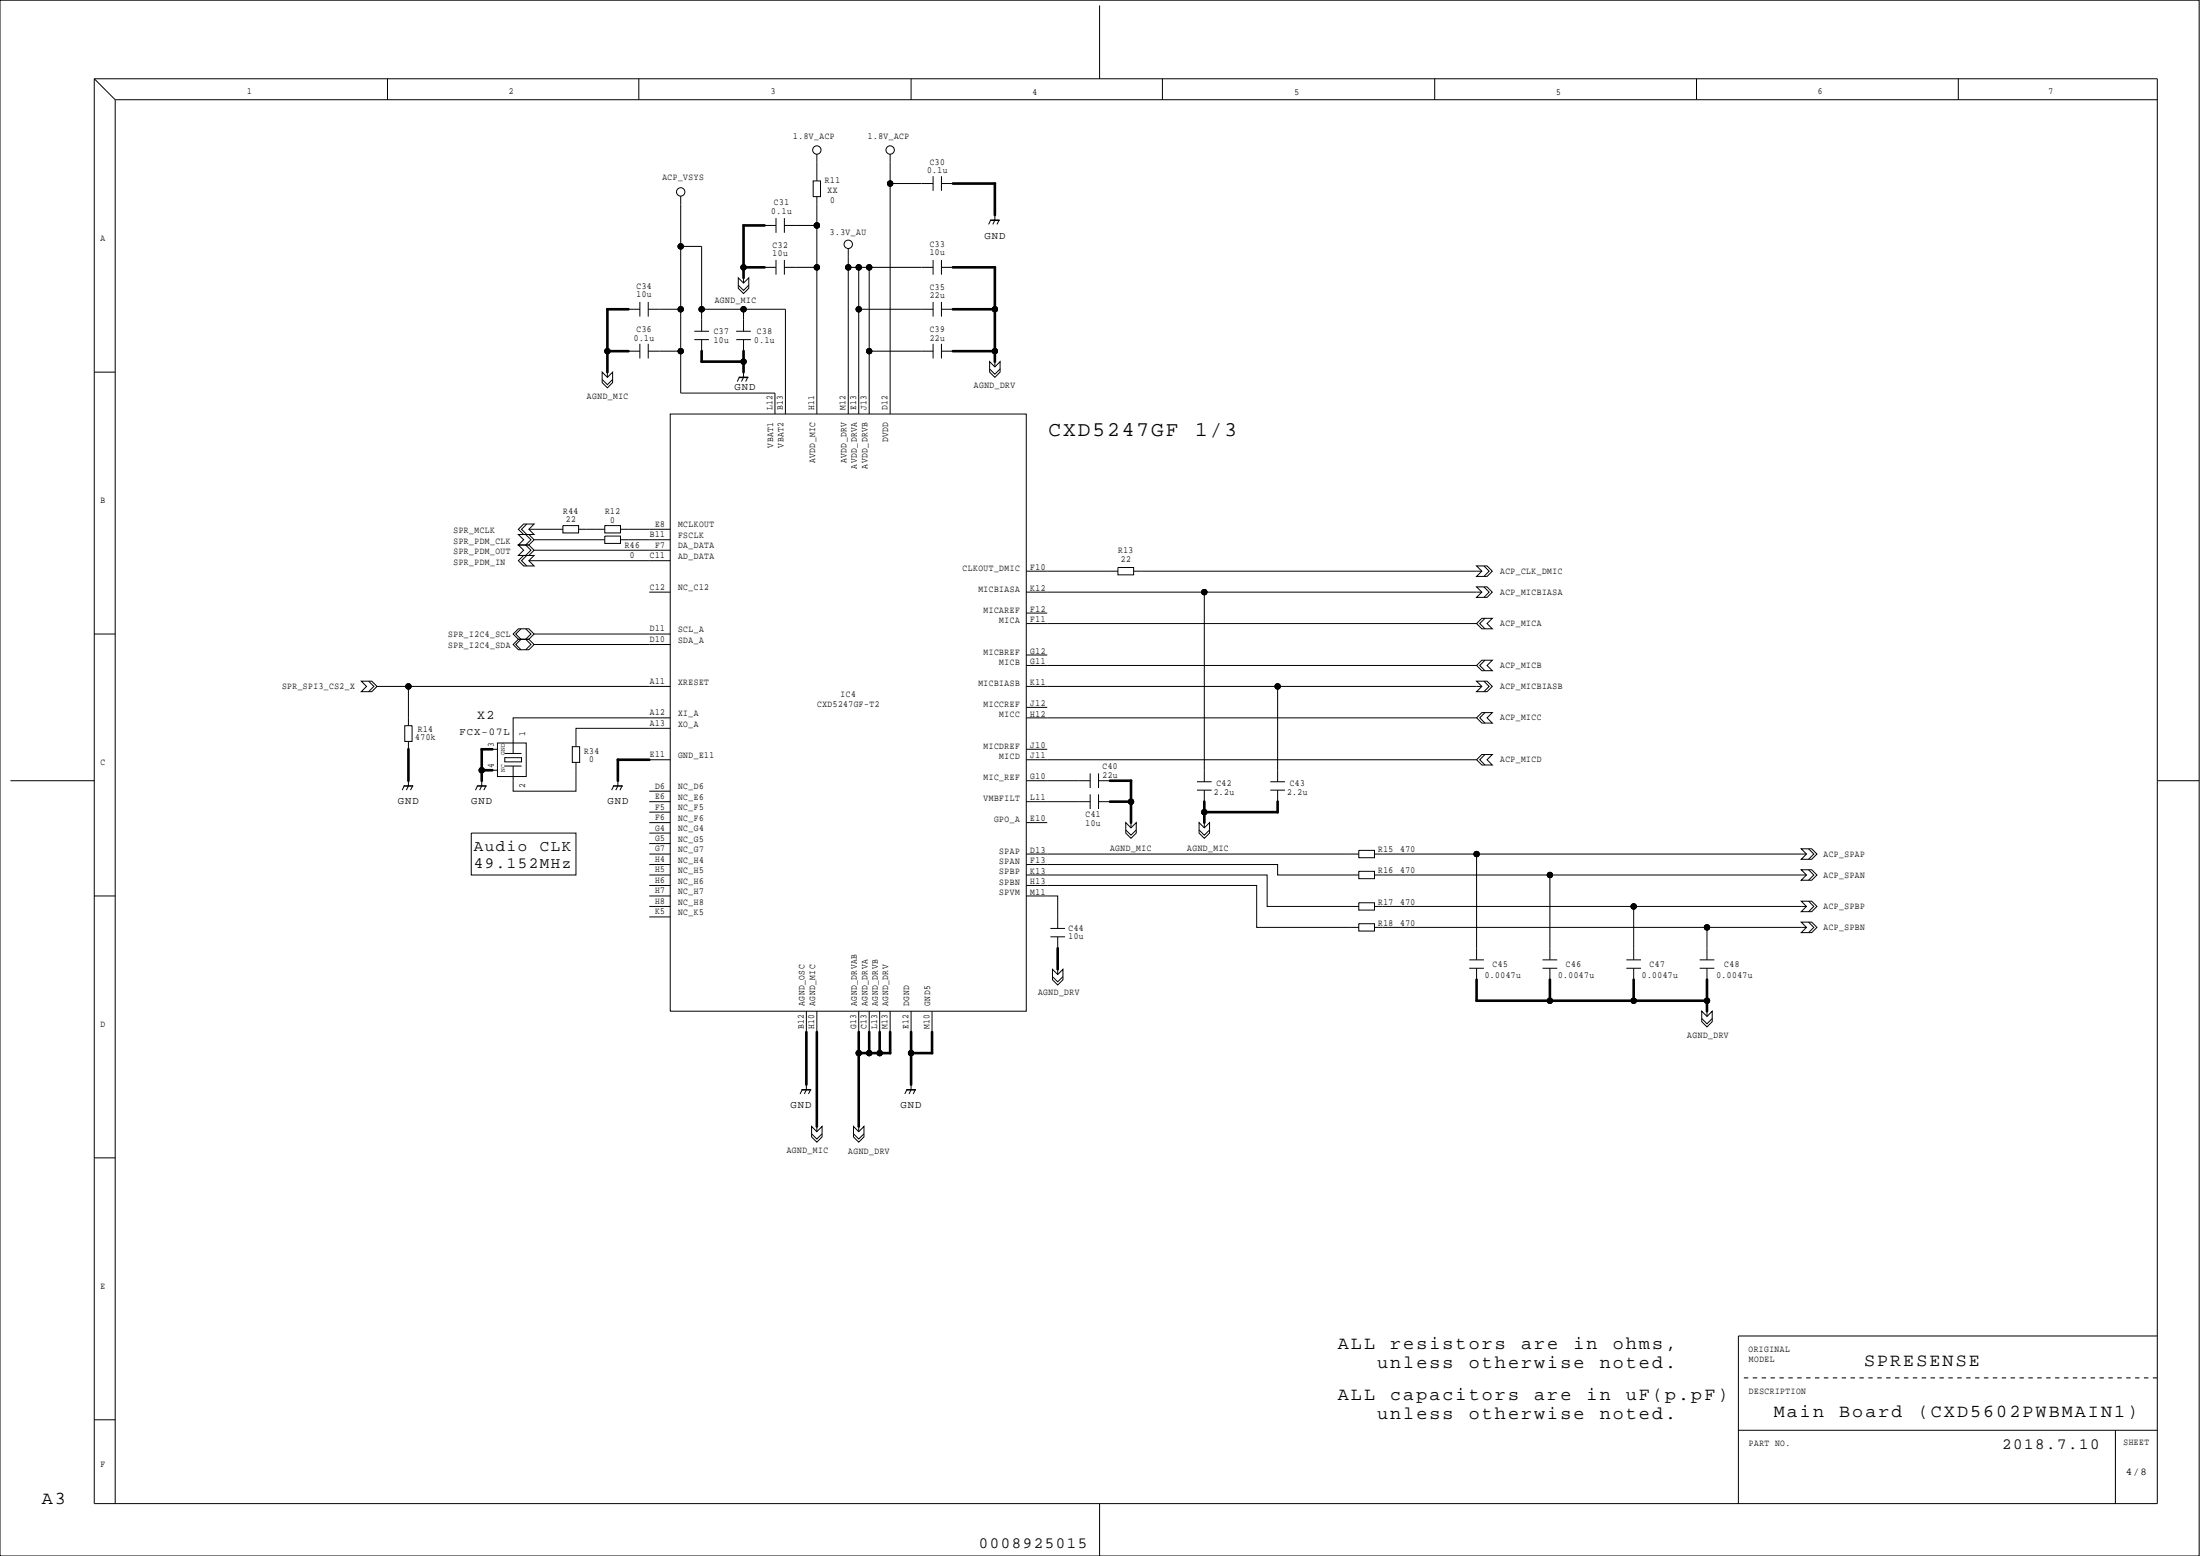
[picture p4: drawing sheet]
<svg xmlns="http://www.w3.org/2000/svg" width="420mm" height="297mm" viewBox="0 0 420 297" stroke-linecap="round" stroke-linejoin="round" font-family="sans-serif">
<g fill="none" stroke="#000" stroke-width=".19">
<path d="M0 0h420v297h-420zM18 15h394v272h-394zM18 15l4 4M22 19h390M22 19v268M74 15v4M122 15v4M174 15v4M210 1v14M222 15v4M274 15v4M324 15v4"/>
<path d="M374 15v4M130 37.4v37.6h18v4M155.3 34.5h1.4v3h-1.4zM156 29.4v5.1M156 37.5v41.5M170 35h8.2M170 29.4v49.6M178.2 33.6v2.8M179.8 35h2.2M179.8 33.6v2.8M120 59h2.2M122.2 57.6v2.8"/>
<path d="M123.8 57.6v2.8M123.8 59h6.2M130 47h4v16.2M134 59h16v20M141 54.4l1 1 1-1M141 53l1 1 1-1v2l-1 1-1-1zM142 53v1M142 59v4.2M146 43h2.2M146 51h2.2M148.2 41.6v2.8M148.2 49.6v2.8"/>
<path d="M149.8 43h6.2M149.8 41.6v2.8M149.8 49.6v2.8M149.8 51h6.2M162 47.4v31.6M162 51h16.2M164 59h14.2M164 51v28M166 51v28M178.2 49.6v2.8M178.2 57.6v2.8M179.8 49.6v2.8"/>
<path d="M179.8 57.6v2.8M179.8 59h2.2M179.8 51h2.2M189.2 42l-.4 .8M190 41v1l-.4 .8M190.8 42l-.4 .8M18 71h4M115 72.4l1 1 1-1M115 71l1 1 1-1v2l-1 1-1-1zM116 71v1M120 67h2.2M122.2 65.6v2.8"/>
<path d="M123.8 67h6.2M123.8 65.6v2.8M128 79h68v114h-68zM132.6 63.2h2.8M132.6 64.8h2.8M134 64.8v2.2M140.6 64.8h2.8M140.6 63.2h2.8M141.2 72l-.4 .8M142 71v1l-.4 .8M142 64.8v2.2M142.8 72l-.4 .8"/>
<path d="M166 67h12.2M178.2 65.6v2.8M179.8 65.6v2.8M179.8 67h2.2M189 70.4l1 1 1-1M189 69l1 1 1-1v2l-1 1-1-1zM190 69v1M99 102h2l1 1-1 1h-2l1-1zM99 104h2l1 1-1 1h-2l1-1zM99 107l1-1h2l-1 1 1 1h-2zM100 100h2l-1 1 1 1h-2l-1-1zM100.4 102l1 1-1 1 1 1-1 1"/>
<path d="M100.6 100l-1 1 1 1M100.6 106l-1 1 1 1M101 101h6.5M101 107h27M102 105h26M102 103h13.5M107.5 100.3h3v1.4h-3zM110.5 101h5M115.5 100.3h3v1.4h-3zM115.5 102.3h3v1.4h-3zM118.5 101h9.5M118.5 103h9.5"/>
<path d="M124 113h4M196 109h17.5M196 113h87M196 117h4M196 119h86M213.5 108.3h3v1.4h-3zM216.5 109h66.5M230 113v36.2M282 108h2l1 1-1 1h-2l1-1zM282 112h2l1 1-1 1h-2l1-1zM282 119l1-1h2l-1 1 1 1h-2zM283.4 108l1 1-1 1"/>
<path d="M283.4 112l1 1-1 1M283.6 118l-1 1 1 1M18 121h4M69 130h2l1 1-1 1h-2l1-1zM70.4 130l1 1-1 1M72 131h56M77.3 138.5h1.4v3h-1.4zM78 131v7.5M99 122h2l1 1-1 1h-2l-1-1zM99 120h2l1 1-1 1h-2l-1-1zM99.5 120l-1 1 1 1-1 1 1 1M100.4 120l1 1-1 1 1 1-1 1"/>
<path d="M102 121h26M102 123h26M128 139h-18v3.5M128 137h-30v6.8M196 131h87M196 125h4M196 127h86M196 135h4M196 137h86M244 131v18.2M282 130h2l1 1-1 1h-2l1-1zM282 137l1-1h2l-1 1 1 1h-2z"/>
<path d="M282 127l1-1h2l-1 1 1 1h-2zM283.4 130l1 1-1 1M283.6 136l-1 1 1 1M283.6 126l-1 1 1 1M2 149h16M77.2 150l-.4 .8M78 149v1l-.4 .8M78 141.5v1.5M78.8 150l-.4 .8M90 159h20v8h-20zM91.2 150l-.4 .8M92 149v1l-.4 .8"/>
<path d="M92.8 150l-.4 .8M94 147h1M94 143h1M95 141.8h5.5v6.4h-5.5zM96.4 144.6h3.2v.8h-3.2zM96.4 146.2h3.2M96.4 143.8h3.2M109.3 142.5h1.4v3h-1.4zM110 145.5v5.5h-12v-4.8M117.2 150l-.4 .8M118 149v1l-.4 .8M118.8 150l-.4 .8"/>
<path d="M124 153h4M124 145h4M124 157h4M124 159h4M124 155h4M124 151h4M196 149h12.2M196 153h12.2M196 143h4M196 145h86M196 157h4M208.2 147.6v2.8"/>
<path d="M208.2 151.6v2.8M209.8 149h2.2M209.8 153h2.2M209.8 147.6v2.8M209.8 151.6v2.8M215 158.4l1 1 1-1M215 157l1 1 1-1v2l-1 1-1-1zM216 157v1M228.6 149.2h2.8M228.6 150.8h2.8M229 157l1 1 1-1v2l-1 1-1-1zM229 158.4l1 1 1-1"/>
<path d="M230 150.8v2.2M230 157v1M242.6 149.2h2.8M242.6 150.8h2.8M244 150.8v2.2M282 145l1-1h2l-1 1 1 1h-2zM283.6 144l-1 1 1 1M412 149h8M18 171h4M124 171h4M124 163h4M124 167h4"/>
<path d="M124 173h4M124 165h4M124 169h4M124 175h4M124 161h4M196 165h48v2h15.5M196 171h6v6.2M196 167h46v6h17.5M196 169h44v8h19.5M196 163h63.5M200.6 178.8h2.8M200.6 177.2h2.8"/>
<path d="M202 178.8v2.2M259.5 176.3h3v1.4h-3zM259.5 172.3h3v1.4h-3zM259.5 162.3h3v1.4h-3zM259.5 166.3h3v1.4h-3zM262.5 163h82.5M262.5 167h82.5M262.5 173h82.5M262.5 177h82.5M282 163v20.2M296 167v16.2M312 173v10.2"/>
<path d="M326 177v6.2M344 162h2l1 1-1 1h-2l1-1zM344 166h2l1 1-1 1h-2l1-1zM344 172h2l1 1-1 1h-2l1-1zM344 176h2l1 1-1 1h-2l1-1zM345.4 162l1 1-1 1M345.4 166l1 1-1 1M345.4 172l1 1-1 1M345.4 176l1 1-1 1M154 193v4M156 193v4M164 193v4"/>
<path d="M166 193v4M168 193v4M170 193v4M174 193v4M178 193v4M201 186.4l1 1 1-1M201 185l1 1 1-1v2l-1 1-1-1zM202 185v1M280.6 184.8h2.8M280.6 183.2h2.8M282 184.8v2.2M294.6 184.8h2.8"/>
<path d="M294.6 183.2h2.8M296 184.8v2.2M310.6 184.8h2.8M310.6 183.2h2.8M312 184.8v2.2M324.6 183.2h2.8M324.6 184.8h2.8M325 194.4l1 1 1-1M325 193l1 1 1-1v2l-1 1-1-1zM326 184.8v2.2M326 193v1M153.2 208l-.4 .8"/>
<path d="M154 207v1l-.4 .8M154.8 208l-.4 .8M155 216.4l1 1 1-1M155 215l1 1 1-1v2l-1 1-1-1zM156 215v1M163 216.4l1 1 1-1M163 215l1 1 1-1v2l-1 1-1-1zM164 215v1M173.2 208l-.4 .8M174 207v1l-.4 .8M174.8 208l-.4 .8M18 221h4"/>
<path d="M412 255h-80v32M18 271h4M332 273h80M333 263h.9M334.7 263h.9M336.4 263h.9M338.1 263h.9M339.8 263h.9M341.5 263h.9M343.2 263h.9M344.9 263h.9M346.6 263h.9"/>
<path d="M348.3 263h.9M350 263h.9M351.7 263h.9M353.4 263h.9M355.1 263h.9M356.8 263h.9M358.5 263h.9M360.2 263h.9M361.9 263h.9M363.6 263h.9M365.3 263h.9M367 263h.9"/>
<path d="M368.7 263h.9M370.4 263h.8M372.1 263h.8M373.8 263h.8M375.5 263h.8M377.2 263h.8M378.9 263h.8M380.6 263h.8M382.3 263h.8M384 263h.8M385.7 263h.8M387.4 263h.8"/>
<path d="M389.1 263h.8M390.8 263h.8M392.5 263h.8M394.2 263h.8M395.9 263h.8M397.6 263h.8M399.3 263h.8M401 263h.8M402.7 263h.8M404 273v14M404.4 263h.8M406.1 263h.8"/>
<path d="M407.8 263h.8M409.5 263h.8M411.2 263h.8M210 287v10"/>
<circle cx="130" cy="36.6" r=".8"/>
<circle cx="156" cy="28.6" r=".8"/>
<circle cx="170" cy="28.6" r=".8"/>
<circle cx="162" cy="46.6" r=".8"/>
</g>
<g fill="#000">
<path d="M181.8 34.9l.2-.1h8l.3 .2-.3 .3h-8l-.2-.1zM189.8 34.9l.2-.1 .3 .2v6l-.3 .3-.2-.3zM115.8 58.9l.3-.1 .2 .2v8l-.3 .3-.2-.3zM115.8 58.9l.2-.1h4l.3 .2-.3 .3h-4l-.2-.1zM141.8 42.9l.2-.1 .3 .2v8l-.3 .3-.2-.3zM141.8 50.9l.3-.1 .2 .2v2l-.3 .3-.2-.3zM141.9 50.8h4.1l.3 .2-.3 .3h-4l-.2-.1zM141.9 42.8h4.1l.3 .2-.3 .3h-4l-.2-.1zM181.9 58.8h8.1l.3 .2-.3 .3h-8l-.2-.3zM181.9 50.8h8.1l.3 .2-.3 .3h-8l-.2-.3zM189.1 41.9h1.7l.2 .1-.2 .2h-1.6l-.1-.2zM189.8 50.9l.3-.1 .2 .2v8l-.3 .3-.2-.3z"/>
<path d="M189.8 58.9l.3-.1 .2 .2v8l-.3 .3-.2-.3zM115.9 66.8h.2l.2 .2v4l-.3 .3-.2-.3v-4zM115.8 66.9l.2-.1h4l.3 .2-.3 .3h-4l-.2-.1zM133.9 66.8h.2l.2 .2v2l-.3 .3-.2-.3v-2zM133.8 68.9l.2-.1h8l.3 .2-.3 .3h-8l-.2-.1zM141.1 71.9h1.7l.2 .1-.2 .2h-1.6l-.1-.2zM141.8 68.9l.2-.1 .3 .2v2l-.3 .3-.2-.3zM141.9 66.8h.2l.2 .2v2l-.3 .3-.2-.3v-2zM181.9 66.8h8.1l.3 .2-.3 .3h-8l-.2-.3zM189.9 66.8h.2l.2 .2v2l-.3 .3-.2-.3v-2zM77.1 150l1.7-.1 .2 .1-.2 .2h-1.6zM77.9 142.8h.2l.2 .2v6l-.3 .3-.2-.3v-6z"/>
<path d="M91.1 150l1.7-.1 .2 .1-.2 .2h-1.6zM91.9 142.8h.2l.2 .2v4l-.3 .3-.2-.3v-4zM91.8 146.9l.3-.1 .2 .2v2l-.3 .3-.2-.3zM91.8 142.9l.2-.1h2l.3 .2-.3 .3h-2l-.2-.1zM91.9 146.8h2.1l.3 .2-.3 .3h-2l-.2-.3zM117.1 150l1.7-.1 .2 .1-.2 .2h-1.6zM117.9 144.8h.2l.2 .2v4l-.3 .3-.2-.3v-4zM117.8 144.9l.2-.1h6l.3 .2-.3 .3h-6l-.2-.1zM211.8 152.9l.2-.1h4l.3 .2-.3 .3h-4l-.2-.1zM211.8 148.9l.2-.1h4l.3 .2-.3 .3h-4l-.2-.1zM215.8 152.9l.2-.1 .3 .2v4l-.3 .3-.2-.3zM215.8 148.9l.3-.1 .2 .2v4l-.3 .3-.2-.3z"/>
<path d="M229.8 152.9l.2-.1 .3 .2v2l-.3 .3-.2-.3zM229.8 154.9l.3-.1 .2 .2v2l-.3 .3-.2-.3zM229.9 154.8h14.1l.3 .2-.3 .3h-14l-.2-.3zM243.8 152.9l.2-.1 .3 .2v2l-.3 .3-.2-.3zM153.8 196.9l.3-.1 .2 .2v10l-.3 .3-.2-.3zM155.8 196.9l.3-.1 .2 .2v18l-.3 .3-.2-.3zM163.8 196.9l.3-.1 .2 .2v4l-.3 .3-.2-.3zM165.9 196.8h.2l.2 .2v4l-.3 .3-.2-.3v-4zM167.8 196.9l.3-.1 .2 .2v4l-.3 .3-.2-.3zM169.8 196.9l.3-.1 .2 .2v4l-.3 .3-.2-.3zM173.8 196.9l.3-.1 .2 .2v4l-.3 .3-.2-.3zM177.8 196.9l.3-.1 .2 .2v4l-.3 .3-.2-.3z"/>
<path d="M201.8 180.9l.2-.1 .3 .2v4l-.3 .3-.2-.3zM281.9 186.8h.2l.2 .2v4l-.3 .3-.2-.3v-4zM281.8 190.9l.2-.1h14l.3 .2-.3 .3h-14l-.2-.1zM295.9 186.8h.2l.2 .2v4l-.3 .3-.2-.3v-4zM295.8 190.9l.2-.1h16l.3 .2-.3 .3h-16l-.2-.1zM311.8 186.9l.2-.1 .3 .2v4l-.3 .3-.2-.3zM311.8 190.9l.2-.1h14l.3 .2-.3 .3h-14l-.2-.1zM325.9 190.8h.2l.2 .2v2l-.3 .3-.2-.3v-2zM325.8 186.9l.2-.1 .3 .2v4l-.3 .3-.2-.3zM153.1 207.9h1.7l.2 .1-.2 .2h-1.6l-.1-.1zM163.8 200.9l.2-.1 .3 .2v14l-.3 .3-.2-.3zM163.8 200.9l.2-.1h2l.3 .2-.3 .3h-2l-.2-.1z"/>
<path d="M165.8 200.9l.2-.1h2l.3 .2-.3 .3h-2l-.2-.1zM167.9 200.8h2.1l.3 .2-.3 .3h-2l-.2-.3zM173.1 208l1.7-.1 .2 .1-.2 .2h-1.6zM173.8 200.9l.2-.1 .3 .2v6l-.3 .3-.2-.3zM173.9 200.8h4.1l.3 .2-.3 .3h-4l-.2-.3z"/>
<circle cx="170" cy="35" r=".6"/>
<circle cx="130" cy="47" r=".6"/>
<circle cx="130" cy="59" r=".6"/>
<circle cx="134" cy="59" r=".6"/>
<circle cx="142" cy="59" r=".6"/>
<circle cx="142" cy="51" r=".6"/>
<circle cx="156" cy="43" r=".6"/>
<circle cx="156" cy="51" r=".6"/>
<circle cx="162" cy="51" r=".6"/>
<circle cx="164" cy="59" r=".6"/>
<circle cx="164" cy="51" r=".6"/>
<circle cx="166" cy="51" r=".6"/>
<circle cx="190" cy="59" r=".6"/>
<circle cx="116" cy="67" r=".6"/>
<circle cx="130" cy="67" r=".6"/>
<circle cx="142" cy="69" r=".6"/>
<circle cx="166" cy="67" r=".6"/>
<circle cx="190" cy="67" r=".6"/>
<circle cx="230" cy="113" r=".6"/>
<circle cx="78" cy="131" r=".6"/>
<circle cx="244" cy="131" r=".6"/>
<circle cx="92" cy="147" r=".6"/>
<circle cx="216" cy="153" r=".6"/>
<circle cx="230" cy="155" r=".6"/>
<circle cx="282" cy="163" r=".6"/>
<circle cx="296" cy="167" r=".6"/>
<circle cx="312" cy="173" r=".6"/>
<circle cx="326" cy="177" r=".6"/>
<circle cx="296" cy="191" r=".6"/>
<circle cx="312" cy="191" r=".6"/>
<circle cx="326" cy="191" r=".6"/>
<circle cx="164" cy="201" r=".6"/>
<circle cx="166" cy="201" r=".6"/>
<circle cx="168" cy="201" r=".6"/>
<circle cx="174" cy="201" r=".6"/>
</g>
<g font-size="4">
<text x="200.2" y="83.3">CXD5247GF</text>
<text x="228.3" y="83.3">1/3</text>
</g>
<g font-size="3.5">
<text x="255.5" y="257.4">ALL</text>
<text x="265.5" y="257.4">resistors</text>
<text x="290.5" y="257.4">are</text>
<text x="300.5" y="257.4">in</text>
<text x="308" y="257.4">ohms,</text>
<text x="263" y="261.1">unless</text>
<text x="280.5" y="261.1">otherwise</text>
<text x="305.5" y="261.1">noted.</text>
<text x="356" y="260.8">SPRESENSE</text>
<text x="255.5" y="267.2">ALL</text>
<text x="265.5" y="267.2">capacitors</text>
<text x="293" y="267.2">are</text>
<text x="303" y="267.2">in</text>
<text x="310.5" y="267.2">uF(p.pF)</text>
<text x="263" y="270.9">unless</text>
<text x="280.5" y="270.9">otherwise</text>
<text x="305.5" y="270.9">noted.</text>
<text x="338.7" y="270.5">Main</text>
<text x="351.2" y="270.5">Board</text>
<text x="366.3" y="270.5">(CXD5602PWBMAIN1)</text>
<text x="8" y="287">A3</text>
</g>
<g font-size="3">
<text x="90.5" y="162.5">Audio</text>
<text x="90.5" y="165.7">49.152MHz</text>
<text x="103.1" y="162.5">CLK</text>
<text x="382.4" y="276.5">2018.7.10</text>
<text x="187" y="295.5">0008925015</text>
</g>
<text font-size="2.5" x="91.1" y="137.3">X2</text>
<g font-size="2">
<text x="188" y="45.5">GND</text>
<text x="140.3" y="74.5">GND</text>
<text x="87.8" y="140.3">FCX-07L</text>
<text x="76" y="153.5">GND</text>
<text x="90" y="153.5">GND</text>
<text x="116" y="153.5">GND</text>
<text x="151" y="211.5">GND</text>
<text x="172" y="211.5">GND</text>
<text x="406" y="281.5">4/8</text>
</g>
<g font-size="1.8">
<text x="47.2" y="18">1</text>
<text x="97.2" y="18">2</text>
<text x="147.2" y="18">3</text>
<text x="197.2" y="18">4</text>
<text x="247.2" y="18">5</text>
<text x="297.2" y="18">5</text>
<text x="347.2" y="18">6</text>
<text x="391.2" y="18">7</text>
<text x="151.5" y="26.6">1.8V_ACP</text>
<text x="165.8" y="26.6">1.8V_ACP</text>
<text x="126.5" y="34.3">ACP_VSYS</text>
<text x="157.6" y="34.8">R11</text>
<text x="177.1" y="33">0.1u</text>
<text x="177.5" y="31.4">C30</text>
<text x="147.3" y="40.8">0.1u</text>
<text x="147.8" y="39.2">C31</text>
<text x="158.1" y="36.8">XX</text>
<text x="158.6" y="38.7">0</text>
<text x="19.2" y="46">A</text>
<text x="147.6" y="47.3">C32</text>
<text x="158.5" y="44.8">3.3V_AU</text>
<text x="177.6" y="47.1">C33</text>
<text x="147.6" y="48.9">10u</text>
<text x="177.6" y="48.7">10u</text>
<text x="121.6" y="55.1">C34</text>
<text x="121.6" y="56.7">10u</text>
<text x="136.5" y="57.9">AGND_MIC</text>
<text x="177.6" y="55.3">C35</text>
<text x="177.6" y="56.9">22u</text>
<text x="121.1" y="65">0.1u</text>
<text x="121.6" y="63.4">C36</text>
<text x="136.3" y="63.7">C37</text>
<text x="136.3" y="65.4">10u</text>
<text x="144.1" y="65.4">0.1u</text>
<text x="144.6" y="63.7">C38</text>
<text x="177.6" y="63.4">C39</text>
<text x="177.6" y="65">22u</text>
<text x="112.1" y="76.1">AGND_MIC</text>
<text x="186" y="74.1">AGND_DRV</text>
<text x="147.5" y="78.3" transform="rotate(-90 147.5 78.3)">L12</text>
<text x="149.5" y="78.3" transform="rotate(-90 149.5 78.3)">B13</text>
<text x="155.5" y="78.3" transform="rotate(-90 155.5 78.3)">H11</text>
<text x="161.5" y="78.3" transform="rotate(-90 161.5 78.3)">M12</text>
<text x="163.5" y="78.3" transform="rotate(-90 163.5 78.3)">E13</text>
<text x="165.5" y="78.3" transform="rotate(-90 165.5 78.3)">J13</text>
<text x="169.5" y="78.3" transform="rotate(-90 169.5 78.3)">D12</text>
<text x="147.7" y="85.4" transform="rotate(-90 147.7 85.4)">VBAT1</text>
<text x="149.7" y="85.4" transform="rotate(-90 149.7 85.4)">VBAT2</text>
<text x="155.7" y="88.4" transform="rotate(-90 155.7 88.4)">AVDD_MIC</text>
<text x="161.7" y="88.4" transform="rotate(-90 161.7 88.4)">AVDD_DRV</text>
<text x="163.7" y="89.4" transform="rotate(-90 163.7 89.4)">AVDD_DRVA</text>
<text x="165.7" y="89.4" transform="rotate(-90 165.7 89.4)">AVDD_DRVB</text>
<text x="169.6" y="84.4" transform="rotate(-90 169.6 84.4)">DVDD</text>
<text x="19.2" y="96">B</text>
<text x="86.6" y="101.8">SPR_MCLK</text>
<text x="107.6" y="98.1">R44</text>
<text x="108.1" y="99.7">22</text>
<text x="115.6" y="98.2">R12</text>
<text x="116.6" y="99.8">0</text>
<text x="125.1" y="100.5">E8</text>
<text x="129.5" y="100.7">MCLKOUT</text>
<text x="86.6" y="107.8">SPR_PDM_IN</text>
<text x="86.6" y="103.8">SPR_PDM_CLK</text>
<text x="86.6" y="105.8">SPR_PDM_OUT</text>
<text x="119.3" y="104.7">R46</text>
<text x="120.3" y="106.5">0</text>
<text x="124.1" y="102.5">B11</text>
<text x="124.1" y="106.5">C11</text>
<text x="125.1" y="104.5">F7</text>
<text x="129.5" y="102.7">FSCLK</text>
<text x="129.5" y="104.7">DA_DATA</text>
<text x="129.5" y="106.7">AD_DATA</text>
<text x="213.6" y="105.6">R13</text>
<text x="214.1" y="107.2">22</text>
<text x="124.1" y="112.5">C12</text>
<text x="129.5" y="112.7">NC_C12</text>
<text x="183.9" y="108.9">CLKOUT_DMIC</text>
<text x="186.8" y="112.9">MICBIASA</text>
<text x="196.8" y="112.8">K12</text>
<text x="196.8" y="108.8">F10</text>
<text x="286.5" y="109.5">ACP_CLK_DMIC</text>
<text x="286.5" y="113.5">ACP_MICBIASA</text>
<text x="187.9" y="116.9">MICAREF</text>
<text x="190.8" y="118.9">MICA</text>
<text x="196.8" y="118.8">F11</text>
<text x="196.8" y="116.8">F12</text>
<text x="286.5" y="119.5">ACP_MICA</text>
<text x="85.6" y="123.7">SPR_I2C4_SDA</text>
<text x="85.6" y="121.7">SPR_I2C4_SCL</text>
<text x="124.1" y="120.5">D11</text>
<text x="124.1" y="122.5">D10</text>
<text x="129.5" y="120.7">SCL_A</text>
<text x="129.5" y="122.7">SDA_A</text>
<text x="187.9" y="124.9">MICBREF</text>
<text x="196.8" y="124.8">G12</text>
<text x="53.9" y="131.5">SPR_SPI3_CS2_X</text>
<text x="124.1" y="130.5">A11</text>
<text x="129.5" y="130.7">XRESET</text>
<text x="186.8" y="130.9">MICBIASB</text>
<text x="190.8" y="126.9">MICB</text>
<text x="196.8" y="130.8">K11</text>
<text x="196.8" y="126.8">G11</text>
<text x="286.5" y="127.5">ACP_MICB</text>
<text x="286.5" y="131.5">ACP_MICBIASB</text>
<text x="124.1" y="136.5">A12</text>
<text x="129.5" y="136.7">XI_A</text>
<text x="156.1" y="135">CXD5247GF-T2</text>
<text x="160.5" y="133">IC4</text>
<text x="187.9" y="134.9">MICCREF</text>
<text x="190.8" y="136.9">MICC</text>
<text x="196.8" y="136.8">H12</text>
<text x="196.8" y="134.8">J12</text>
<text x="286.5" y="137.5">ACP_MICC</text>
<text x="79.3" y="141.3">470k</text>
<text x="79.8" y="139.7">R14</text>
<text x="94.3" y="142.5" transform="rotate(-90 94.3 142.5)">3</text>
<text x="100.3" y="140.5" transform="rotate(-90 100.3 140.5)">1</text>
<text x="111.5" y="143.9">R34</text>
<text x="124.1" y="138.5">A13</text>
<text x="129.5" y="138.7">XO_A</text>
<text x="187.9" y="142.9">MICDREF</text>
<text x="196.8" y="142.8">J10</text>
<text x="19.2" y="146">C</text>
<text x="94.3" y="146.5" transform="rotate(-90 94.3 146.5)">4</text>
<text x="112.6" y="145.5">0</text>
<text x="124.1" y="144.5">E11</text>
<text x="129.5" y="144.7">GND_E11</text>
<text x="187.9" y="148.9">MIC_REF</text>
<text x="190.8" y="144.9">MICD</text>
<text x="196.8" y="148.8">G10</text>
<text x="196.8" y="144.8">J11</text>
<text x="210.6" y="146.8">C40</text>
<text x="210.6" y="148.4">22u</text>
<text x="286.5" y="145.5">ACP_MICD</text>
<text x="100.3" y="150.4" transform="rotate(-90 100.3 150.4)">2</text>
<text x="125.1" y="150.5">D6</text>
<text x="125.1" y="152.5">E6</text>
<text x="125.1" y="154.5">F5</text>
<text x="129.5" y="150.7">NC_D6</text>
<text x="129.5" y="152.7">NC_E6</text>
<text x="129.5" y="154.7">NC_F5</text>
<text x="187.9" y="152.9">VMBFILT</text>
<text x="196.8" y="152.8">L11</text>
<text x="231.8" y="151.7">2.2u</text>
<text x="232.3" y="150.1">C42</text>
<text x="245.8" y="151.8">2.2u</text>
<text x="246.3" y="150.1">C43</text>
<text x="125.1" y="156.5">F6</text>
<text x="125.1" y="158.5">G4</text>
<text x="125.1" y="160.5">G5</text>
<text x="129.5" y="156.7">NC_F6</text>
<text x="129.5" y="158.7">NC_G4</text>
<text x="129.5" y="160.7">NC_G5</text>
<text x="189.9" y="156.9">GPO_A</text>
<text x="196.8" y="156.8">E10</text>
<text x="207.3" y="156">C41</text>
<text x="207.3" y="157.6">10u</text>
<text x="125.1" y="162.5">G7</text>
<text x="125.1" y="164.5">H4</text>
<text x="125.1" y="166.6">H5</text>
<text x="129.5" y="162.7">NC_G7</text>
<text x="129.5" y="164.7">NC_H4</text>
<text x="129.5" y="166.7">NC_H5</text>
<text x="190.8" y="166.9">SPBP</text>
<text x="190.8" y="164.9">SPAN</text>
<text x="190.8" y="162.9">SPAP</text>
<text x="196.8" y="166.8">K13</text>
<text x="196.8" y="164.8">F13</text>
<text x="196.8" y="162.8">D13</text>
<text x="212" y="162.4">AGND_MIC</text>
<text x="226.7" y="162.4">AGND_MIC</text>
<text x="263.2" y="162.7">R15</text>
<text x="263.2" y="166.7">R16</text>
<text x="267.4" y="162.7">470</text>
<text x="267.4" y="166.7">470</text>
<text x="348.3" y="163.5">ACP_SPAP</text>
<text x="348.3" y="167.5">ACP_SPAN</text>
<text x="125.1" y="168.6">H6</text>
<text x="125.1" y="170.6">H7</text>
<text x="125.1" y="172.6">H8</text>
<text x="129.5" y="168.7">NC_H6</text>
<text x="129.5" y="170.7">NC_H7</text>
<text x="129.5" y="172.7">NC_H8</text>
<text x="190.8" y="170.9">SPVM</text>
<text x="190.8" y="168.9">SPBN</text>
<text x="196.8" y="170.8">M11</text>
<text x="196.8" y="168.8">H13</text>
<text x="263.2" y="172.7">R17</text>
<text x="267.4" y="172.7">470</text>
<text x="348.3" y="173.5">ACP_SPBP</text>
<text x="125.1" y="174.6">K5</text>
<text x="129.5" y="174.7">NC_K5</text>
<text x="204.1" y="177.7">C44</text>
<text x="204.1" y="179.3">10u</text>
<text x="263.2" y="176.7">R18</text>
<text x="267.4" y="176.7">470</text>
<text x="348.3" y="177.5">ACP_SPBN</text>
<text x="285.1" y="184.6">C45</text>
<text x="299.1" y="184.6">C46</text>
<text x="315.1" y="184.6">C47</text>
<text x="329.3" y="184.6">C48</text>
<text x="198.2" y="189.9">AGND_DRV</text>
<text x="283.6" y="186.7">0.0047u</text>
<text x="297.6" y="186.7">0.0047u</text>
<text x="313.6" y="186.7">0.0047u</text>
<text x="327.8" y="186.7">0.0047u</text>
<text x="19.2" y="196">D</text>
<text x="153.5" y="196.4" transform="rotate(-90 153.5 196.4)">B12</text>
<text x="153.6" y="192" transform="rotate(-90 153.6 192)">AGND_OSC</text>
<text x="155.5" y="196.4" transform="rotate(-90 155.5 196.4)">H10</text>
<text x="155.6" y="192" transform="rotate(-90 155.6 192)">AGND_MIC</text>
<text x="163.5" y="196.4" transform="rotate(-90 163.5 196.4)">G13</text>
<text x="163.7" y="192" transform="rotate(-90 163.7 192)">AGND_DRVAB</text>
<text x="165.5" y="196.4" transform="rotate(-90 165.5 196.4)">C13</text>
<text x="165.7" y="192" transform="rotate(-90 165.7 192)">AGND_DRVA</text>
<text x="167.5" y="196.4" transform="rotate(-90 167.5 196.4)">L13</text>
<text x="167.7" y="192" transform="rotate(-90 167.7 192)">AGND_DRVB</text>
<text x="169.5" y="196.4" transform="rotate(-90 169.5 196.4)">M13</text>
<text x="169.7" y="192" transform="rotate(-90 169.7 192)">AGND_DRV</text>
<text x="173.5" y="196.4" transform="rotate(-90 173.5 196.4)">E12</text>
<text x="173.7" y="192" transform="rotate(-90 173.7 192)">DGND</text>
<text x="177.5" y="196.4" transform="rotate(-90 177.5 196.4)">M10</text>
<text x="177.7" y="192" transform="rotate(-90 177.7 192)">GND5</text>
<text x="322.2" y="198.1">AGND_DRV</text>
<text x="150.2" y="220.1">AGND_MIC</text>
<text x="162" y="220.4">AGND_DRV</text>
<text x="19.2" y="246">E</text>
<text x="333.9" y="258.1">ORIGINAL</text>
<text x="334" y="260">MODEL</text>
<text x="334" y="266">DESCRIPTION</text>
<text x="405.6" y="275.8">SHEET</text>
<text x="19.2" y="280">F</text>
<text x="334" y="276">PART NO.</text>
</g>
<g font-size="1.2">
<text x="96.4" y="147.4" transform="rotate(-90 96.4 147.4)">NC</text>
<text x="96.4" y="144.2" transform="rotate(-90 96.4 144.2)">GND</text>
</g>
</svg>
